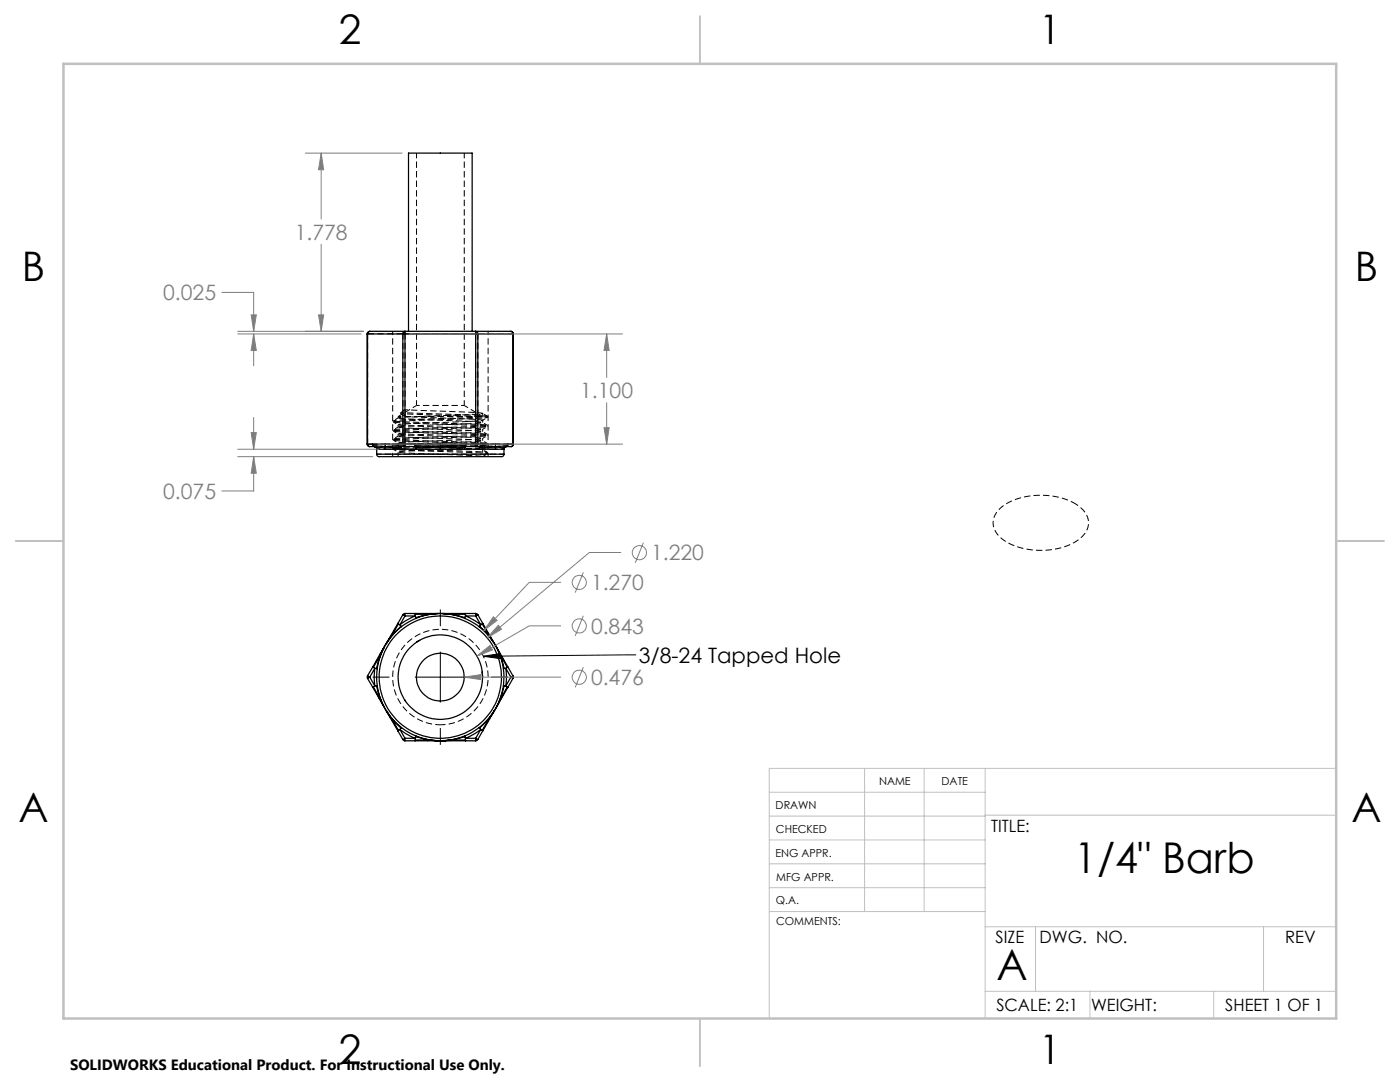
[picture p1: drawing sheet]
<svg xmlns="http://www.w3.org/2000/svg" width="279mm" height="216mm" viewBox="0 0 279 216" stroke-linecap="round" stroke-linejoin="round" font-family="sans-serif">
<path d="M76.9 89.6h-1.6M97.3 90.5l-18.8-.8M100.5 89.6h-1.6" fill="none" stroke="#000" stroke-width=".2" stroke-dasharray="1.3 .6" stroke-dashoffset=".8" stroke-linecap="butt"/>
<g fill="none" stroke="#000" stroke-width=".2" stroke-dasharray="1.3 .6" stroke-linecap="butt">
<path d="M73.4 66.6h7M73.4 66.6h-.1M80.4 66.6h.4M80.8 66.1v.5M94.9 66.1v.5M94.9 66.6h.5M95.4 66.6h7M102.4 66.6h.1M73.3 88.6h.1M74.5 89l-.1-.4M75.2 89.3l-.4-.2M75.2 89.6h.1"/>
<path d="M75.3 89.6l-.1-.3M76.9 89.6v-.5M76.9 88.6v.5M78.5 89.4v.2M78.5 87.6v.2M78.5 85.8v.2M78.5 84v.2M79.5 88.4v.4M79.5 86.6v.4M79.5 84.8v.4M79.5 83.1v.3M79.5 88.8l16.8-.9-16.8-.8"/>
<path d="M79.5 85.2l16.8-.9-2.2-.2-14.6-.7M79.5 89l-.1-.4M80 82.3v.2M80 89.3h-1l-2.1-.2M80 89.3l-.2-.2M80.1 89.6h-3.2M80.1 89.6l-.1-.3M80.4 88.6h.4M80.8 89.1v-.5M82.9 88.6v.4M82.9 88.6h5M82.9 89l5 .1"/>
<path d="M83 89.3l-.1-.2M83 89.6v-.3M83.4 83.1h-.1M87.9 89.6v-.5M87.9 88.6v.5M87.9 88.6h5M92.8 89.3l-.1 .3M92.9 89l-5 .1M92.9 89.1l-.1 .2M92.9 88.6v.4M94.9 88.6v.5M94.9 88.6h.5"/>
<path d="M95.7 89.3h1l2.2-.2M95.7 89.3l-.1 .3M95.9 89.1l-.2 .2M96.3 89l.1-.4M96.3 83.1v-.6M96.3 84.3v-.4M96.3 86.1v-.4M96.3 87.9v-.4M96.3 89.7v-.4M97.3 90.5v-.2M97.3 83.3v-.2M97.3 85.1v-.2"/>
<path d="M97.3 86.9v-.2M97.3 88.7v-.2M98.9 89.6h-3.3M98.9 89.6v-.5M98.9 88.6v.5M100.5 89.6h.1M100.6 89.3l-.1 .3M101 89.1l-.4 .2M101.4 88.6l-.1 .4M102.4 88.6h.1"/>
</g>
<path d="M80.4 66.6v22M94.9 66.6v22M102.4 66.6v22M73.4 88.6v-22M80.1 89.6h2.9M80.8 88.6v-22M87.9 89.6h-4.9M92.7 89.6h2.9M92.7 89.6h-4.8M92.8 89.3h-1.4l-3.5-.2M95.4 88.6v-22" fill="none" stroke="#000" stroke-width=".2" stroke-dasharray="1.3 .6" stroke-dashoffset=".1" stroke-linecap="butt"/>
<path d="M80.8 83.1v-1.3M83.4 83.1l10.5-.4 2.4-.2-2.2-.2-13.3-.5M96.3 89.7v1.4M97.3 90.3l-18.8-.9" fill="none" stroke="#000" stroke-width=".2" stroke-dasharray="1.3 .6" stroke-dashoffset=".7" stroke-linecap="butt"/>
<path d="M78.5 89.6l18.8-.9-1.9-.2-16.9-.6M78.5 87.8l18.8-.9-2.5-.2-16.3-.7M78.5 86l18.8-.9-2.5-.2-16.3-.7M78.5 85.8l18.8-.9-1.8-.2-14.3-.5-2.7-.2M78.5 87.6l18.8-.9-18.8-.9M78.5 89.4l18.8-.9-18.8-.9M79.5 87l16.8-.9-16.8-.9M79.5 88.4l16.8-.9-16.8-.9M79.5 86.6l16.8-.9-16.8-.9M96.3 83.1h-12.9" fill="none" stroke="#000" stroke-width=".2" stroke-dasharray="1.3 .6" stroke-dashoffset="-.1" stroke-linecap="butt"/>
<g fill="none" stroke="#000" stroke-width=".2" stroke-dasharray="1.3 .6" stroke-dashoffset=".6" stroke-linecap="butt">
<path d="M78.5 84.2l18.8-.9-2.4-.2-14.9-.6M78.5 87.8l1 .6M78.5 86l1 .6M78.5 84.2l1 .6M78.5 89.6l1 .6M78.5 84l18.8-.9-2.4-.3-14.9-.5M79.5 84.8l16.8-.9-2.4-.3-13.1-.5M79.5 87l-1 .6M79.5 85.2l-1 .6M79.5 83.4l-1 .6M79.5 88.8l-1 .6M79.5 83.4l3.8-.3"/>
<path d="M82.9 88.6h-2.1M83.3 83.1h-3.8M92.7 80.9h-9.6M94.9 88.6h-2M96.3 87.5l.9-.6M96.3 85.7l.9-.6M96.3 83.9l.9-.6M96.3 89.3l.9-.5M96.3 91.1l1-.6M97.2 88.5l-.9-.6M97.2 90.3l-.9-.6M97.3 90.3l-1-.6"/>
</g>
<g fill="none" stroke="#000" stroke-width=".2" stroke-dasharray="1.3 .6" stroke-dashoffset=".5" stroke-linecap="butt">
<path d="M74.4 88.6h-1M78.4 91.1v-25M79.5 90.2v.9M80 82.5l.8 .6M80.4 88.6h-1M80.8 81.8l-.8 .5M83 89.3h1M96.4 88.6h-1M97.2 86.7l-.9-.6M97.2 84.8l-.9-.5M97.2 83l-.9-.5M97.4 91.1v-25"/>
<path d="M102.4 88.6h-1"/>
</g>
<path d="M79.5 90.2l16.8-.9M96.3 89.7l-16.8-.8M96.3 91.1l-16.8-.9M96.3 89.3l-16.8-.9" fill="none" stroke="#000" stroke-width=".2" stroke-dasharray="1.3 .6" stroke-dashoffset="-.2" stroke-linecap="butt"/>
<g fill="none" stroke="#000" stroke-width=".2" stroke-dasharray="1.3 .6" stroke-dashoffset=".4" stroke-linecap="butt">
<path d="M73.4 66.6l.1-.3 .3-.2M80.4 66.6l.1-.3 .3-.2M94.9 66.1l.3 .2 .2 .3M102 66.1l.3 .2 .1 .3M73.8 89.1l-.3-.1-.1-.4M74.5 89l2.4 .1M80.8 89.1l-.3-.1-.1-.4M83.1 80.9l-3.6 2.2M95.4 88.6l-.2 .4-.3 .1M96.3 83.1l-3.6-2.2M101.3 89l-2.4 .1M102.4 88.6l-.1 .4-.3 .1"/>
<path d="M214.5 100.4a14.6 14.6 0 0 0-14.3 .6 3.9 3.9 0 0 0 .1 6.7 14.3 14.3 0 0 0 15.1-.1 3.8 3.8 0 0 0-.1-6.6l-.8-.6"/>
</g>
<path d="M75.2 89.3h.3l1.4-.2M86.2 89.2l1.7-.1M100.6 89.3h-.3l-1.4-.2" fill="none" stroke="#000" stroke-width=".2" stroke-dasharray="1.3 .6" stroke-dashoffset=".9" stroke-linecap="butt"/>
<path d="M80.8 66.6h14.1M74.4 88.6h2.5M76.9 88.6h2.5M79.5 89l-2.6 .1M96.3 89l2.6 .1M96.4 88.6h2.5M98.9 88.6h2.5M100.6 90.6h-25.4" fill="none" stroke="#000" stroke-width=".2" stroke-dasharray="1.3 .6" stroke-dashoffset=".3" stroke-linecap="butt"/>
<path d="M83.1 30.5v50.4M92.7 80.9v-50.4M87.9 144.6a9.5 9.5 0 0 1-8.4-14 9.5 9.5 0 0 1 16.3-.8 9.5 9.5 0 0 1-7 14.8h-.9" fill="none" stroke="#000" stroke-width=".2" stroke-dasharray="1.3 .6" stroke-dashoffset=".2" stroke-linecap="butt"/>
<g fill="none" stroke="#000" stroke-width=".25">
<path d="M73.3 66.6h.1M73.3 66.6v22M73.3 66.6h7.1M73.8 66.1l-.3 .1-.2 .4M73.8 66.1l-.4 .3-.1 .2M73.8 66.1h28.2M80.4 66.6h.4M80.4 66.6l.2-.4 .2-.1v.5M80.4 66.6v22M80.8 66.6v22M80.8 66.6h14.1M81.5 66.1v-35.5h12.7v35.5"/>
<path d="M94.9 66.6v-.5l.4 .3 .1 .2M94.9 66.6h.5M94.9 66.6v22M95.4 66.6h7M95.4 66.6v22M102 66.1l.4 .3v.2M102 66.1l.3 .2 .1 .3M102.4 66.6h.1M102.4 66.6v22M73.3 88.6l.2 .4 .3 .1M73.3 88.6h.1M73.3 88.6l.1 .3 .4 .2"/>
<path d="M73.3 88.6h7.1M73.8 89.1h1M74.4 88.6l.1 .4M74.5 89l2.4 .1M74.5 89l.3 .1M74.7 89.1l.4 .3 .1 .2M74.8 89.1l.3 .2M75.1 89.3l.2 .3M75.2 90.6l.1 .4a13.6 13.6 0 0 0 4.1 .1h20.8l.3-.2 .1-.3M75.2 90.6h25.4M75.2 89.6h.1M75.2 89.6v1"/>
<path d="M75.3 89.6h1.6M76.9 89.6h3.2M76.9 88.6v.5M76.9 89.1l2.1 .3 1-.1M76.9 89.1v.5M76.9 89.1l-1.8 .2M79.4 88.6l.1 .4M79.5 89l.3 .1M79.5 89l-2.6 .1M79.8 89.1l.2 .2M79.8 89.1h3M80 89.3l.1 .3"/>
<path d="M80.1 89.6h2.9M80.4 88.6l.1 .3 .3 .2v-.5M80.4 88.6h.4M80.8 88.6h14.1M82.8 88.6l.1 .4M82.8 89.1l.2 .2M82.9 89l-.1 .1M82.9 89l5 .1M83 89.6h4.9M83 89.3v.3M87.9 89.6h4.8M87.9 88.6v.5"/>
<path d="M87.9 89.1l3.5 .3 1.3-.1M87.9 89.1v.5M87.9 89.1l-3.6 .3-1.3-.1M92.7 89.6h2.9M92.7 89.3v.3M92.9 89v.1M92.9 89l-5 .1M92.9 88.6v.4M92.9 89.1l-.2 .2M92.9 89.1h3M94.9 88.6v.5l.4-.2 .1-.3M94.9 88.6h.5"/>
<path d="M95.4 88.6h7M95.6 89.6h3.3M95.7 89.3l-.1 .3M95.9 89.1l-.2 .2M96.2 89l-.3 .1M96.2 89l2.7 .1M96.3 88.6l-.1 .4M98.9 89.6h1.6M98.9 88.6v.5M98.9 89.1l-2.2 .3-1-.1M98.9 89.1v.5M98.9 89.1l1.7 .2"/>
<path d="M100.5 89.6h.1M100.6 89.6v1M100.6 89.3l-.1 .3M101 89.1l-.4 .2M101 89.1h1M101.1 89.1l-.5 .3v.2M101.2 89l-2.3 .1M101.2 89l-.2 .1M101.4 88.6l-.2 .4M102.4 88.6l-.1 .4-.3 .1M102.4 88.6h.1M102.4 88.6v.3l-.4 .2"/>
<path d="M73.3 134.9l.5 .2M73.3 134.9v.5M73.3 135.4l1.1 1.7M73.8 135.1l-.5 .3M73.8 135.1l1 1.7M74.4 137.1l5 8.7M74.4 133.1l.1 .1M74.4 133.1l-1.1 1.8M74.5 133.2l.3 .2M74.5 137.1h-.1M74.5 137.1l2.1 3.8M74.8 136.8h.3"/>
<path d="M74.8 133.4l-.1 1.3 .1 2.1M74.8 133.4h.3M74.8 136.8l-.3 .3M74.8 133.4l-1 1.7M75.1 133.4l.2 .1M75.1 136.8l.4 1.4 1.1 2.7M75.3 136.8h-.2M76.1 130.4l-1 3M76.1 130.3l.6-1.1-2.2 4M77.6 127.6l-.4 .7M79.4 124.4l-5 8.7M79.4 124.4l.1 .1"/>
<path d="M79.5 124.5l.3 .1M79.5 124.5l-2.4 3.9M79.8 124.6l.2 .4M80 125l.1 .1M80 125l-2.3 2.5M80.4 122.7l.4 .2M80.4 122.7l-1 1.7M80.8 139.7l.1 .2M80.8 122.4h7.1M80.8 122.4v.5M80.8 122.4l-.4 .3M80.8 122.9l-1 1.7"/>
<path d="M80.8 122.9h2M82.8 122.9l-1.9 1-1.1 .7M82.8 122.9l.2 .3M82.8 122.4l.1 .2M82.9 122.6l-.1 .3M83 123.2v.2M83.3 128.1h-.1M83.7 127.8l-.3 .2M87 122.4l-1.3 .2-2.7 .6M87.5 122.4l-4.6 .2M87.9 122.4h7M88.3 122.4l4.6 .2"/>
<path d="M88.4 122.4l1 .1M89.5 122.5l3.2 .7M92.7 123.2v.2M92.9 122.6v.3M92.9 122.9l-.2 .3M92.9 122.9l2 1 1 .7M92.9 122.4v.2M92.9 122.9h2M94.9 122.4v.5M94.9 122.4l.5 .3M94.9 122.9l1 1.7M95.4 122.7l-.5 .2"/>
<path d="M95.4 122.7l.9 1.7M95.7 125l-.1 .1M95.7 125a14.5 14.5 0 0 1 2.8 3.1M95.9 124.6l-.2 .4M96.2 124.5l-.3 .1M96.2 124.5l2.3 3.7M96.2 134.1l.1 1M96.3 124.4l5.1 8.7M96.3 124.4l-.1 .1M99.1 129.2l2.1 4M99.3 129.6l1 2.4 .3 1.4M100.5 136.8h.1"/>
<path d="M100.6 133.4h.4M100.6 136.8h.4M100.6 133.4l-.1 .1M100.6 136.8l-1.1 3.4M101 133.4l.1 1.3-.1 2.1M101 136.8l.2 .3M101 133.4l1 1.7M101.2 133.2l-.2 .2M101.2 137.1h.2M101.2 137.1l-2.1 4M101.4 137.1l-5.1 8.7M101.4 133.1l-.2 .1"/>
<path d="M101.4 133.1l1 1.8M102 135.1l.4 .3M102 135.1l-1 1.7M102.4 134.9l-.4 .2M102.4 134.9v.5M102.4 135.4l-1 1.7M77.1 141.8l2.4 3.9M77.2 141.9a14.6 14.6 0 0 0 2.8 3.4M79.4 145.8l1 1.8M79.5 145.7l-.1 .1M79.8 145.6l1.1 .7 1.9 1M79.8 145.6l-.3 .1"/>
<path d="M79.8 145.6l1 1.7M80 145.3l-.2 .3M80.1 145.2l-.1 .1M80.4 147.6l.4 .2M80.8 147.8h7.1M80.8 147.3v.5M80.8 147.3l-.4 .3M80.8 147.3h2M82.8 147.3l.1 .4M82.9 147.7l-.1 .1M82.9 147.7l4.6 .1M83 146.9v.1"/>
<path d="M83 147l-.2 .3M83 147a14.9 14.9 0 0 0 4.4 .8M87.9 147.8h7M87.9 147.8h.1M92.7 146.9v.1M92.7 147l.2 .3M92.7 147a15.7 15.7 0 0 1-4.2 .8M92.9 147.7v.1M92.9 147.7l-4.5 .1M92.9 147.3v.4M92.9 147.3h2M94.9 147.3v.5"/>
<path d="M94.9 147.3l.5 .3M95.4 147.6l-.5 .2M95.6 145.2l.1 .1M95.7 145.3l.2 .3M95.9 145.6l-1 .7-2 1M95.9 145.6l.3 .1M95.9 145.6l-1 1.7M96.2 145.7l.1 .1M96.3 145.8l-.9 1.8M98.6 141.9a13.8 13.8 0 0 1-2.9 3.4M98.6 141.8l-2.4 3.9"/>
<circle cx="87.9" cy="135.1" r="12.2"/>
<circle cx="87.9" cy="135.1" r="8.4"/>
<circle cx="87.9" cy="135.1" r="4.8"/>
<circle cx="87.9" cy="135.1" r="12.7"/>
</g>
<g fill="none" stroke="#808080" stroke-width=".2">
<path d="M60.9 30.6h19.4M64.1 30.6l.5 3.3h-1zM64.1 30.6v13.1M44.3 58.3h6.3v7.8M64.1 48.8v17.3M47.4 66.6h24.7M47.4 66.1h25.1M50.1 62.8h1.1l-.6 3.3zM50.6 66.6l.6 3.3h-1.1zM50.6 66.6v6.4M63.6 62.8h1l-.5 3.3zM81.7 66.6h42.5"/>
<path d="M121.1 66.6l.5 3.3h-1.1zM121.1 66.6v8.7M47.4 91.1h27M47.4 89.6h28.2M50.1 86.3h1.1l-.6 3.3zM50.6 91.1l.6 3.3h-1.1zM50.6 91.1v6.9h-6.3M50.6 83.3v6.3M75.6 88.6h48.6M120.5 85.3h1.1l-.5 3.3zM121.1 80.4v8.2M112 116.2h-6.4l-9 9.6"/>
<path d="M116.4 114.2l-1.6 4.1M124 110.2h-6.4l-20.4 17.1M128.4 108.3l-1.6 4M92.6 135.1l3.3-.5v1zM92.6 135.1h19.4M95.2 130.9l2.6-2.1 .5 .9zM98.5 123.1l.7 .7-2.6 2zM99.4 124.8l.7 .8-2.9 1.7zM112 124.9h-6.4l-10.4 6M116.4 122.9l-1.6 4M116.4 133.1l-1.6 4.1"/>
<circle cx="115.6" cy="116.2" r="1.41"/>
<circle cx="127.6" cy="110.3" r="1.41"/>
<circle cx="115.6" cy="135.1" r="1.42"/>
<circle cx="115.6" cy="124.9" r="1.41"/>
</g>
<path d="M74.4 135.1h3.3M82.8 135.1h10.2M87.9 121.6v3.4M87.9 130v10.2M96.4 131l3.3-.6v1zM98 135.1h3.4M127 130.7l-30.6 .3M87.9 145.3v3.3" fill="none" stroke="#000" stroke-width=".2"/>
<g fill="none" stroke="#c0c0c0" stroke-width=".2">
<path d="M153.5 158.1h43.1M172.5 153.3v28.6M184.4 153.3v28.6M196.6 153.3v49.9M266.7 153.3h-113.2v49.9M153.5 167.6h43.1M153.5 162.8h43.1M153.5 172.4h43.1M153.5 177.1h43.1M196.6 162.7h70.1M153.6 181.9h43M196.6 197.8h70.1"/>
<path d="M196.6 184.9h70.1M206.7 184.9v12.9M217.5 197.8v5.4M242.2 197.8v5.4M252.2 184.9v12.9"/>
</g>
<path d="M139.7 3.2v9.5M3.1 107.9h9.6M266.7 107.9h9.5M139.7 203.2v9.6" fill="none" stroke="#c0c0c0" stroke-width=".25"/>
<path d="M12.7 12.7h254v190.5h-254z" fill="none" stroke="#c0c0c0" stroke-width=".5"/>
<path d="M120.5 85.3h1.1l-.5 3.3zM121.1 66.6l.5 3.3h-1.1zM50.6 91.1l.6 3.3h-1.1zM50.1 86.3h1.1l-.6 3.3zM50.1 62.8h1.1l-.6 3.3zM50.6 66.6l.6 3.3h-1.1zM63.6 62.8h1l-.5 3.3zM64.1 30.6l.5 3.3h-1z" fill="#808080"/>
<path d="M96.4 131l3.3-.6v1z" fill="#000"/>
<path d="M95.2 130.9l3.1-1.2-.5-.9zM92.6 135.1l3.3 .5v-1zM99.4 124.8l-2.2 2.5 2.9-1.7zM98.5 123.1l-1.9 2.7 2.6-2z" fill="#808080"/>
<g font-size="8.5">
<text x="214.4" y="174.2">1/4&quot; Barb</text>
<text x="198.9" y="195.5">A</text>
</g>
<g font-size="8.1">
<text x="67.6" y="8.9">2</text>
<text x="207.3" y="8.9">1</text>
<text x="4.4" y="56.2">B</text>
<text x="270.4" y="56.2">B</text>
<text x="3.7" y="164.1">A</text>
<text x="269.7" y="164.1">A</text>
<text x="67.6" y="212.4">2</text>
<text x="207.3" y="212.4">1</text>
</g>
<g font-size="4.2" fill="#808080">
<text x="58.8" y="47.8">1.778</text>
<text x="32.6" y="59.9">0.025</text>
<text x="115.8" y="79.4">1.100</text>
<text x="32.6" y="99.6">0.075</text>
<text x="130" y="111.8">1.220</text>
<text x="118" y="117.8">1.270</text>
<text x="118" y="126.4">0.843</text>
<text x="118" y="136.7">0.476</text>
</g>
<text font-size="4.2" x="127.5" y="132.3">3/8-24 Tapped Hole</text>
<g font-size="3.4">
<text x="197.8" y="166">TITLE:</text>
<text x="198.7" y="188.1">SIZE</text>
<text x="207.5" y="188.1">DWG. NO.</text>
<text x="256.5" y="188.2">REV</text>
<text x="198.8" y="201.7">SCALE: 2:1</text>
<text x="217.7" y="201.8">WEIGHT:</text>
<text x="244.5" y="201.7">SHEET 1 OF 1</text>
</g>
<text font-size="3" x="14" y="213.5">SOLIDWORKS Educational Product. For Instructional Use Only.</text>
<g font-size="2.2">
<text x="154.8" y="161.4">DRAWN</text>
<text x="175.4" y="156.6">NAME</text>
<text x="187.9" y="156.7">DATE</text>
<text x="154.9" y="166.3">CHECKED</text>
<text x="154.8" y="170.9">ENG APPR.</text>
<text x="154.9" y="175.7">MFG APPR.</text>
<text x="154.9" y="180.4">Q.A.</text>
<text x="154.9" y="184.6">COMMENTS:</text>
</g>
</svg>
